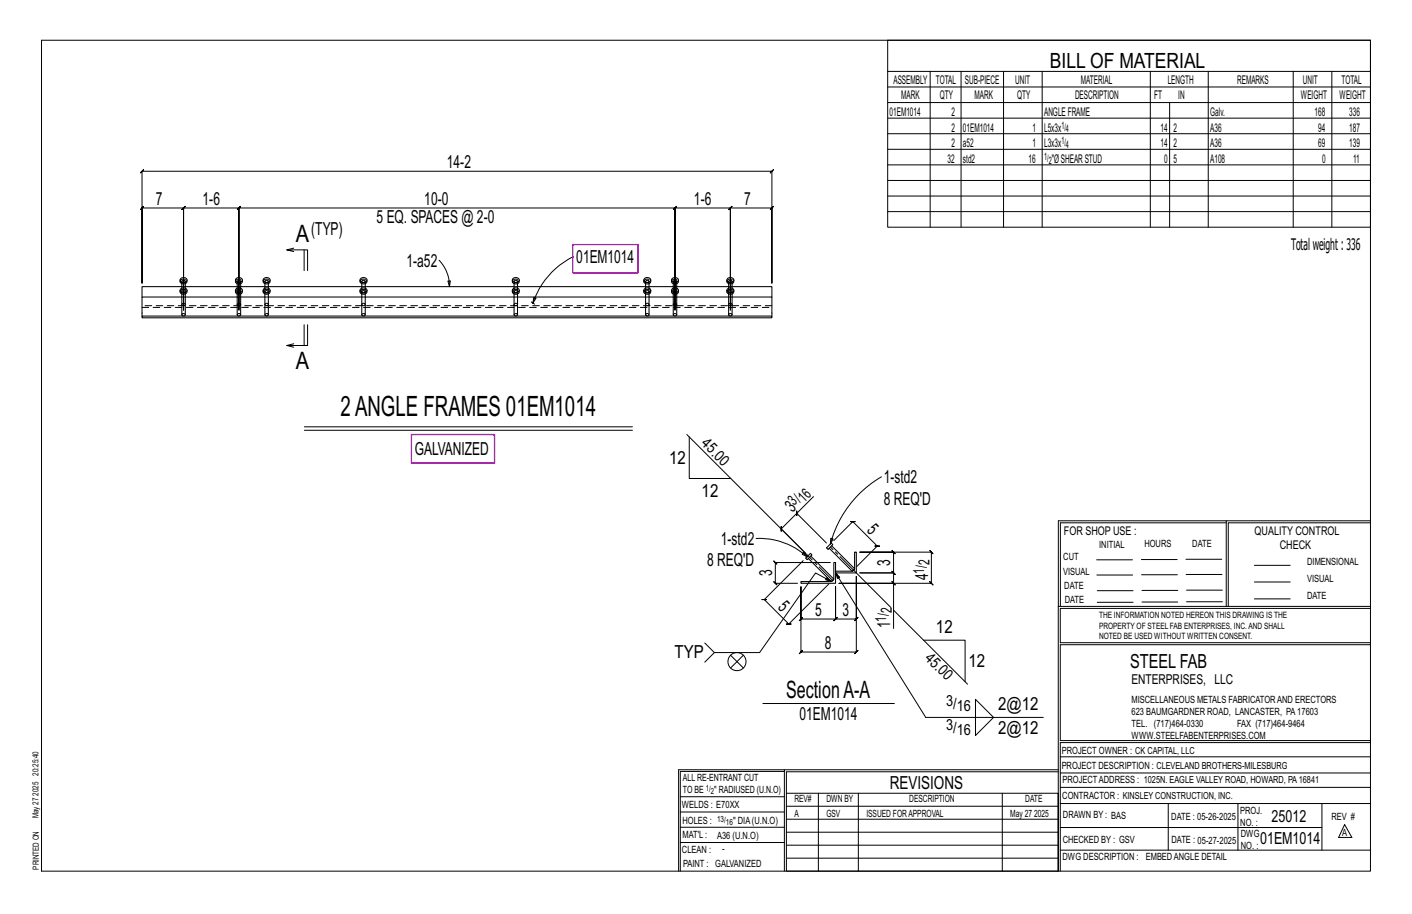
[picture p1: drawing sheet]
<svg xmlns="http://www.w3.org/2000/svg" width="432mm" height="279mm" viewBox="0 0 432 279" stroke-linecap="round" stroke-linejoin="round" font-family="sans-serif">
<g fill="none" stroke="#000" stroke-width=".31">
<path d="M12.7 12.3h406.4v254h-406.4zM271.5 12.3h147.6v57.2h-147.6zM271.5 21.8h147.6M271.5 26.6h147.6M271.5 31.4h147.6M271.5 36.1h147.6M284.5 21.8v47.7M293.9 21.8v47.7M306.9 21.8v47.7M318.7 21.8v47.7M351.8 21.8v47.7M357.7 31.4v38.1"/>
<path d="M369.5 21.8v47.7M395.5 21.8v47.7M407.3 21.8v47.7M43.4 52.4l-.5 .5 1-1-.5 .5h192.7l-.5 .5 1-1-.5 .5v34.2v-23l.5-.5-1 1 .5-.5h-12.7l.5-.5-1 1 .5-.5v31.2v-31.2l.5-.5-1 1 .5-.5h-17l.5-.5-1 1 .5-.5v31.2v-31.2l.5-.5-1 1 .5-.5h-133.3l.5-.5-1 1 .5-.5v31.2v-31.2l.5-.5-1 1 .5-.5h-17l.5-.5-1 1 .5-.5v31.2v-31.2l.5-.5-1 1 .5-.5h-12.7l.5-.5-1 1 .5-.5v23zM271.5 40.9h147.6M271.5 45.6h147.6M271.5 50.4h147.6M271.5 55.2h147.6M271.5 59.9h147.6M89.8 76.9l-2.1-.5h6.4v6.3M89.8 75.9l-2.1 .5M93 76.4v6.3"/>
<path d="M134.3 79.6a11.3 11.3 0 0 1 3.2 8M175.2 78.5a24.5 24.5 0 0 0-12.2 14.1M271.5 64.7h147.6M93 99.3v6.3M94.1 99.3v6.3h-6.4l2.1 .5M137 85.9h.7l-.2 1.7zM162.5 92.3l.5 .3M163 92.6l.4 .4M163.2 90.9l.7 .2-.9 1.5zM89.8 105.1l-2.1 .5M93.1 130.5h100.3M93.1 131.5h100.3"/>
<path d="M210 132.8l37.6 37.6M210.8 133.6v12.7h12.7M243.7 156.2v1.4zM243.7 156.9l-4.8 4.8v-.7v1.4v-.7l7.5 7.4M248.8 151.8l-5.1 5.1 9 9.1M269.5 145.8a33.7 33.7 0 0 0-15.6 20.5M375 159.8h-50.7v25.6M375 159.2h-51.3l-.1 107.1M419.1 159.2h-44.1v26.2M419.1 159.8h-43.5v25.6M231.2 164.6a21.7 21.7 0 0 1 15.7 5.6M244.9 179.4v9.8l-.5 .5 1-1-.5 .5h10.6l-.5 .5 1-1-.5 .5v-9.8v9.8l-.5 .5 1-1-.5 .5h6.4l-.5 .5 1-1-.5 .5v-13v23.1l.5-.5-1 1 .5-.5h-17l.5-.5-1 1 .5-.5z"/>
<path d="M245.6 171.4l-11.9 11.9h-.7h1.4h-.7l7.5 7.5h-.7h1.4h-.7l12.3-12.3M245.8 168.8l1.1 1.4-1.6-.8zM253.9 172h-16.8l-.5-.5 1 1-.5-.5v6.3l-.5-.5 1 1-.5-.5h6.8M254.1 164.5l.7 .2-.9 1.6zM254.2 177.7l-1.3-1.1-.4 .6 1.7 .5-4.8-2.5-17.1 24.3h-13.8l-3-2.9M255 165.3l5.8-5.9h-.7h1.4h-.7l7.5 7.5h-.7h1.4h-.7l-6.2 6.2M255.5 175.1l.6 1.7 .7-.4-1.3-1.3 27.6 44.2h35.9M261 174.2l11.4 11.5M272.8 177.8l1 1zM273.3 178.3v-3.2l.5 .5-1-1 .5 .5h-10.4h10.4l.5 .5-1-1 .5 .5v-6.3l.5 .5-1-1 .5 .5h-10.4h21.9l-.5-.5 1 1-.5-.5v9.5l-.5-.5 1 1-.5-.5h-28.2h16.7v13.8M335.4 171.1h10.9M335.4 175.8h11"/>
<path d="M349 171h11M349.1 175.7h11M362.7 171h10.9M362.7 175.6h11M383.6 172.8h11M383.6 177.9h11M218.5 199.5l-3 2.9M273.3 186.5l22.6 22.6M282.4 195.7h12.7v12.7M323.7 185.4h95.4M335.5 184.1h11M335.5 180.6h11"/>
<path d="M349.2 184h11M349.2 180.5h11M362.9 180.4h10.9M362.9 184h10.9M383.6 183.1h11M419.1 186h-94.9v10.5h94.9M419.1 197.1h-94.9v29.3h94.9v.6h-94.9v39.3M223.4 200.3l2 2 1.9-2M223.4 204.2l2-1.9 1.9 1.9M233.3 215.1h40.2M298.3 213.8l5.5 5.5-5.5 5.5zM239.9 235.8h-31.9v30.5"/>
<path d="M239.9 235.3h-32.4v31M323.6 235.3h-83.7v31M323.6 235.9h-83.1v6.6M324.2 236.3h94.9M324.2 231.4h94.9M208 252.9h31.9M208 257.5h31.9M208 243.6h31.9M208 248.2h31.9M240.5 242.5h83.1v23.8h-83.1zM240.5 258.4h83.1M240.5 254.4h83.1"/>
<path d="M240.5 250.4h83.1M240.5 246.5h83.1M250.3 242.5v23.8M262.5 242.5v23.8M306.5 242.5v23.8M324.2 253h80.1M324.2 245.6h94.9M324.2 259.9h94.9M324.2 240.7h94.9M357.3 245.6v14.3M378.6 245.6v14.3M404.3 245.6v14.3"/>
<path d="M411.2 252.1l2.2 3.9h-4zM240.5 262.3h83.1"/>
<circle cx="225.4" cy="202.3" r="2.77"/>
</g>
<path d="M175.2 74.8h19.9v8.6h-19.9zM125.8 132.9h25.5v8.6h-25.5z" fill="none" stroke="#f0f" stroke-width=".5"/>
<g fill="none" stroke="#000" stroke-width=".32">
<path d="M43.4 96.6h192.7v.5h-192.7zM55.1 88.7a1.07 1.07 0 0 0 1 1.3 1.07 1.07 0 0 0 1.1-1.3M55.1 85.6a1.07 1.07 0 0 0 1 1.2 1.07 1.07 0 0 0 1.1-1.2M55.3 88.3a1.04 1.04 0 0 1 1.2-.3 1.04 1.04 0 0 1 .6 1 1.07 1.07 0 0 1-1.2 .5 1.07 1.07 0 0 1-.8-1zM55.3 85.1a1.04 1.04 0 0 1 1.2-.3 1.04 1.04 0 0 1 .6 1 1.07 1.07 0 0 1-1.2 .5 1.07 1.07 0 0 1-.8-1zM55.6 90.8h-12.2v5.8M55.6 87.6h-12.2v3.2M55.6 89.9v6.3l.5 .4 .6-.4v-6.3M55.6 86.7v1.4M56.7 90.8h15.8M56.7 87.6h15.8M56.7 86.7v1.4"/>
<path d="M72 88.7a1.07 1.07 0 0 0 1.1 1.3 1.07 1.07 0 0 0 1-1.3M72 85.6a1.07 1.07 0 0 0 1.1 1.2 1.07 1.07 0 0 0 1-1.2M72.3 88.3a1.04 1.04 0 0 1 1.1-.3 1.04 1.04 0 0 1 .7 1 1.07 1.07 0 0 1-1.2 .5 1.07 1.07 0 0 1-.8-1zM72.3 85.1a1.04 1.04 0 0 1 1.1-.3 1.04 1.04 0 0 1 .7 1 1.07 1.07 0 0 1-1.2 .5 1.07 1.07 0 0 1-.8-1zM72.5 89.9v6.3l.6 .4 .5-.4v-6.3M72.5 86.7v1.4M73.6 90.8h7.4M73.6 87.6h7.4M73.6 86.7v1.4M80.5 88.7a1.07 1.07 0 0 0 1 1.3 1.07 1.07 0 0 0 1.1-1.3M80.5 85.6a1.07 1.07 0 0 0 1 1.2 1.07 1.07 0 0 0 1.1-1.2M80.7 88.3a1.04 1.04 0 0 1 1.2-.3 1.04 1.04 0 0 1 .6 1 1.07 1.07 0 0 1-1.2 .5 1.07 1.07 0 0 1-.8-1z"/>
<path d="M80.7 85.1a1.04 1.04 0 0 1 1.2-.3 1.04 1.04 0 0 1 .6 1 1.07 1.07 0 0 1-1.2 .5 1.07 1.07 0 0 1-.8-1zM81 89.9v6.3l.5 .4 .6-.4v-6.3M81 86.7v1.4M82.1 90.8h28.5M82.1 87.6h28.5M82.1 86.7v1.4M110.1 88.7a1.07 1.07 0 0 0 1.1 1.3 1.07 1.07 0 0 0 1-1.3M110.1 85.6a1.07 1.07 0 0 0 1.1 1.2 1.07 1.07 0 0 0 1-1.2M110.4 88.3a1.04 1.04 0 0 1 1.1-.3 1.04 1.04 0 0 1 .7 1 1.07 1.07 0 0 1-1.2 .5 1.07 1.07 0 0 1-.8-1zM110.4 85.1a1.04 1.04 0 0 1 1.1-.3 1.04 1.04 0 0 1 .7 1 1.07 1.07 0 0 1-1.2 .5 1.07 1.07 0 0 1-.8-1zM110.6 89.9v6.3l.6 .4 .5-.4v-6.3M110.6 86.7v1.4"/>
<path d="M111.7 90.8h45.5M111.7 87.6h45.5M111.7 86.7v1.4M156.7 88.7a1.07 1.07 0 0 0 1 1.3 1.07 1.07 0 0 0 1.1-1.3M156.7 85.6a1.07 1.07 0 0 0 1 1.2 1.07 1.07 0 0 0 1.1-1.2M156.9 88.3a1.04 1.04 0 0 1 1.2-.3 1.04 1.04 0 0 1 .6 1 1.07 1.07 0 0 1-1.2 .5 1.07 1.07 0 0 1-.8-1zM156.9 85.1a1.04 1.04 0 0 1 1.2-.3 1.04 1.04 0 0 1 .6 1 1.07 1.07 0 0 1-1.2 .5 1.07 1.07 0 0 1-.8-1zM157.2 89.9v6.3l.5 .4 .6-.4v-6.3M157.2 86.7v1.4M158.3 90.8h39.1M158.3 87.6h39.1M158.3 86.7v1.4"/>
<path d="M196.9 88.7a1.07 1.07 0 0 0 1.1 1.3 1.07 1.07 0 0 0 1-1.3M196.9 85.6a1.07 1.07 0 0 0 1.1 1.2 1.07 1.07 0 0 0 1-1.2M197.1 88.3a1.04 1.04 0 0 1 1.2-.3 1.04 1.04 0 0 1 .6 1 1.07 1.07 0 0 1-1.1 .5 1.07 1.07 0 0 1-.8-1zM197.1 85.1a1.04 1.04 0 0 1 1.2-.3 1.04 1.04 0 0 1 .6 1 1.07 1.07 0 0 1-1.1 .5 1.07 1.07 0 0 1-.8-1zM197.4 89.9v6.3l.6 .4 .5-.4v-6.3M197.4 86.7v1.4M198.5 90.8h7.4M198.5 87.6h7.4M198.5 86.7v1.4M205.4 88.7a1.07 1.07 0 0 0 1 1.3 1.07 1.07 0 0 0 1.1-1.3M205.4 85.6a1.07 1.07 0 0 0 1 1.2 1.07 1.07 0 0 0 1.1-1.2M205.6 88.3a1.04 1.04 0 0 1 1.2-.3 1.04 1.04 0 0 1 .6 1 1.07 1.07 0 0 1-1.2 .5 1.07 1.07 0 0 1-.8-1z"/>
<path d="M205.6 85.1a1.04 1.04 0 0 1 1.2-.3 1.04 1.04 0 0 1 .6 1 1.07 1.07 0 0 1-1.2 .5 1.07 1.07 0 0 1-.8-1zM205.9 89.9v6.3l.5 .4 .5-.4v-6.3M205.9 86.7v1.4M206.9 90.8h15.9M206.9 87.6h15.9M206.9 86.7v1.4M222.3 88.7a1.07 1.07 0 0 0 1.1 1.3 1.07 1.07 0 0 0 1-1.3M222.3 85.6a1.07 1.07 0 0 0 1.1 1.2 1.07 1.07 0 0 0 1-1.2M222.5 88.3a1.04 1.04 0 0 1 1.2-.3 1.04 1.04 0 0 1 .6 1 1.07 1.07 0 0 1-1.1 .5 1.07 1.07 0 0 1-.8-1zM222.5 85.1a1.04 1.04 0 0 1 1.2-.3 1.04 1.04 0 0 1 .6 1 1.07 1.07 0 0 1-1.1 .5 1.07 1.07 0 0 1-.8-1zM222.8 89.9v6.3l.6 .4 .5-.4v-6.3M222.8 86.7v1.4"/>
<path d="M223.9 90.8h12.2v5.8M223.9 87.6h12.2v3.2M223.9 86.7v1.4M244.9 177.8h9.2a.93 .93 0 0 0 .9-.9v-4.9h.5v6.3h-10.6zM247.8 169.2l.5 .4-1.5 1.5-.4-.5zM248 170l7 7-.8 .7-7-7M252.7 167.5l1.5-1.5 .5 .5-1.5 1.5zM253.6 167.6l7 7M254.3 166.8l7 7.1-.7 .7M255.5 174.6h5a.79 .79 0 0 0 .8-.8v-5h.6v6.3h-6.4z"/>
</g>
<g fill="none" stroke="#000" stroke-width=".31" stroke-dasharray="2 1.4">
<path d="M43.4 94h192.7M55.1 89.2a1.12 1.12 0 0 1 1-.7 1.12 1.12 0 0 1 1.1 .7M55.1 86.1a1.12 1.12 0 0 1 1-.8 1.12 1.12 0 0 1 1.1 .8M55.6 88.1v1.8M55.6 93.1l.5 .3 .6-.3M55.6 86.1v.6M55.9 95.9l-.3 .3M55.9 92.7l-.3 .4M56.4 89.5h-.5M56.4 89.5l.2-.5M56.4 86.4h-.5M56.4 86.4l.2-.5"/>
<path d="M56.6 89l-.5-.2-.4 .2 .2 .5M56.6 85.9l-.5-.2-.4 .2 .2 .5M56.7 90.8h-1.1M56.7 87.6h-1.1M56.7 89.9v-1.8M56.7 96.2l-.3-.3h-.5M56.7 86.7v-.6M56.7 93.1l-.3-.4h-.5M72 89.2a1.12 1.12 0 0 1 1.1-.7 1.12 1.12 0 0 1 1 .7M72 86.1a1.12 1.12 0 0 1 1.1-.8 1.12 1.12 0 0 1 1 .8M72.5 89.2v.7M72.5 93.1l.6 .3 .5-.3"/>
<path d="M72.5 86.1v.6M72.5 88.1v1.1M73.3 89.5h-.5M73.3 89.5l.2-.5M73.3 95.9h-.5l-.3 .3M73.3 86.4h-.5M73.3 86.4l.2-.5M73.3 92.7h-.5l-.3 .4M73.5 89l-.4-.2-.5 .2 .2 .5M73.5 85.9l-.4-.2-.5 .2 .2 .5M73.6 90.8h-1.1M73.6 87.6h-1.1"/>
<path d="M73.6 89.9v-.7M73.6 96.2l-.3-.3M73.6 89.2v-1.1M73.6 86.7v-.6M73.6 93.1l-.3-.4M80.5 89.2a1.12 1.12 0 0 1 1-.7 1.12 1.12 0 0 1 1.1 .7M80.5 86.1a1.12 1.12 0 0 1 1-.8 1.12 1.12 0 0 1 1.1 .8M81 89.2v.7M81 93.1l.5 .3 .6-.3M81 86.1v.6M81 88.1v1.1M81.8 89.5h-.5"/>
<path d="M81.8 89.5l.2-.5M81.8 95.9h-.5l-.3 .3M81.8 86.4h-.5M81.8 86.4l.2-.5M81.8 92.7h-.5l-.3 .4M82 89l-.5-.2-.4 .2 .2 .5M82 85.9l-.5-.2-.4 .2 .2 .5M82.1 90.8h-1.1M82.1 87.6h-1.1M82.1 89.9v-.7M82.1 96.2l-.3-.3M82.1 89.2v-1.1"/>
<path d="M82.1 86.7v-.6M82.1 93.1l-.3-.4M110.1 89.2a1.12 1.12 0 0 1 1.1-.7 1.12 1.12 0 0 1 1 .7M110.1 86.1a1.12 1.12 0 0 1 1.1-.8 1.12 1.12 0 0 1 1 .8M110.6 89.2v.7M110.6 93.1l.6 .3 .5-.3M110.6 86.1v.6M110.6 88.1v1.1M111.4 89.5h-.5M111.4 89.5l.2-.5M111.4 95.9h-.5l-.3 .3M111.4 86.4h-.5"/>
<path d="M111.4 86.4l.2-.5M111.4 92.7h-.5l-.3 .4M111.6 89l-.4-.2-.5 .2 .2 .5M111.6 85.9l-.4-.2-.5 .2 .2 .5M111.7 90.8h-1.1M111.7 87.6h-1.1M111.7 89.9v-.7M111.7 96.2l-.3-.3M111.7 89.2v-1.1M111.7 86.7v-.6M111.7 93.1l-.3-.4M156.7 89.2a1.12 1.12 0 0 1 1-.7 1.12 1.12 0 0 1 1.1 .7"/>
<path d="M156.7 86.1a1.12 1.12 0 0 1 1-.8 1.12 1.12 0 0 1 1.1 .8M157.2 89.2v.7M157.2 93.1l.5 .3 .6-.3M157.2 86.1v.6M157.2 88.1v1.1M158 89.5h-.5M158 89.5l.2-.5M158 95.9h-.5l-.3 .3M158 86.4h-.5M158 86.4l.2-.5M158 92.7h-.5l-.3 .4M158.2 89l-.5-.2-.4 .2 .2 .5"/>
<path d="M158.2 85.9l-.5-.2-.4 .2 .2 .5M158.3 90.8h-1.1M158.3 87.6h-1.1M158.3 89.9v-.7M158.3 96.2l-.3-.3M158.3 89.2v-1.1M158.3 86.7v-.6M158.3 93.1l-.3-.4M196.9 89.2a1.12 1.12 0 0 1 1.1-.7 1.12 1.12 0 0 1 1 .7M196.9 86.1a1.12 1.12 0 0 1 1.1-.8 1.12 1.12 0 0 1 1 .8M197.4 89.2v.7M197.4 93.1l.6 .3 .5-.3"/>
<path d="M197.4 86.1v.6M197.4 88.1v1.1M197.7 95.9l-.3 .3M197.7 92.7l-.3 .4M198.4 89l-.7-.1-.2 .5M198.4 89.4v-.4M198.4 89.4l-.4 .2-.5-.2M198.4 85.9l-.7-.2-.2 .5M198.4 86.2v-.3M198.4 86.2l-.4 .2-.5-.2M198.5 90.8h-1.1M198.5 87.6h-1.1"/>
<path d="M198.5 89.9v-.7M198.5 96.2l-.3-.3h-.5M198.5 89.2v-1.1M198.5 86.7v-.6M198.5 93.1l-.3-.4h-.5M205.4 89.2a1.12 1.12 0 0 1 1-.7 1.12 1.12 0 0 1 1.1 .7M205.4 86.1a1.12 1.12 0 0 1 1-.8 1.12 1.12 0 0 1 1.1 .8M205.9 89.2v.7M205.9 93.1l.5 .3 .5-.3M205.9 86.1v.6M205.9 88.1v1.1M206.2 95.9l-.3 .3"/>
<path d="M206.2 92.7l-.3 .4M206.9 89l-.7-.1-.2 .5M206.9 89.4v-.4M206.9 89.4l-.5 .2-.4-.2M206.9 85.9l-.7-.2-.2 .5M206.9 86.2v-.3M206.9 86.2l-.5 .2-.4-.2M206.9 90.8h-1M206.9 87.6h-1M206.9 89.9v-.7M206.9 96.2l-.2-.3h-.5M206.9 89.2v-1.1"/>
<path d="M206.9 86.7v-.6M206.9 93.1l-.2-.4h-.5M222.3 89.2a1.12 1.12 0 0 1 1.1-.7 1.12 1.12 0 0 1 1 .7M222.3 86.1a1.12 1.12 0 0 1 1.1-.8 1.12 1.12 0 0 1 1 .8M222.8 88.1v1.8M222.8 93.1l.6 .3 .5-.3M222.8 86.1v.6M223.1 95.9l-.3 .3M223.1 92.7l-.3 .4M223.8 89l-.7-.1-.2 .5M223.8 89.4v-.4M223.8 89.4l-.4 .2-.5-.2"/>
<path d="M223.8 85.9l-.7-.2-.2 .5M223.8 86.2v-.3M223.8 86.2l-.4 .2-.5-.2M223.9 90.8h-1.1M223.9 87.6h-1.1M223.9 89.9v-1.8M223.9 96.2l-.3-.3h-.5M223.9 86.7v-.6M223.9 93.1l-.3-.4h-.5M236.1 93.4h-192.7M254.2 177.7h.1M255 177h.1"/>
<path d="M260.6 174.6h.1M261.3 173.9v-.1"/>
</g>
<path d="M254.6 177.4l-7-7M261 174.2l-7-7" fill="none" stroke="#000" stroke-width=".31" stroke-dasharray="5.8 1 1 1"/>
<text font-size="8.6" x="104.1" y="127.3">2ANGLE FRAMES 01EM1014</text>
<g font-size="7.3">
<text x="90.5" y="73.9">A</text>
<text x="90.5" y="112.8">A</text>
<text x="240.4" y="213.3">SectionA-A</text>
</g>
<text font-size="6.4" x="321.1" y="20.7">BILL OF MATERIAL</text>
<text font-size="5.9" x="345.6" y="204.1">STEEL FAB</text>
<g font-size="5.5">
<text x="136.6" y="51.4">14-2</text>
<text x="47.7" y="62.6">7</text>
<text x="61.9" y="62.6">1-6</text>
<text x="129.7" y="62.6">10-0</text>
<text x="212.2" y="62.6">1-6</text>
<text x="227.6" y="62.6">7</text>
<text x="95.2" y="72">(TYP)</text>
<text x="115.2" y="68.1">5 EQ. SPACES @ 2-0</text>
<text x="124.3" y="81.5">1-a52</text>
<text x="176.2" y="80.4">01EM1014</text>
<text x="126.8" y="139">GALVANIZED</text>
<text x="204.6" y="141.7">12</text>
<text x="270.3" y="147.7">1-std2</text>
<text x="214.6" y="151.9">12</text>
<text x="270.3" y="154.2">8 REQ'D</text>
<text x="242.3" y="156.9" transform="rotate(-45 242.3 156.9)">3</text>
<text x="220.5" y="166.5">1-std2</text>
<text x="264.9" y="162.2" transform="rotate(45 264.9 162.2)">5</text>
<text x="216.3" y="173">8 REQ'D</text>
<text x="272.3" y="173" transform="rotate(-90 272.3 173)">3</text>
<text x="236.1" y="176.2" transform="rotate(-90 236.1 176.2)">3</text>
<text x="283.8" y="177.4" transform="rotate(-90 283.8 177.4)">4</text>
<text x="237.6" y="185.8" transform="rotate(45 237.6 185.8)">5</text>
<text x="249.3" y="188.2">5</text>
<text x="257.7" y="188.2">3</text>
<text x="272.3" y="192.1" transform="rotate(-90 272.3 192.1)">1</text>
<text x="286.2" y="193.6">12</text>
<text x="206.3" y="201.3">TYP</text>
<text x="252.3" y="198.3">8</text>
<text x="296.2" y="203.8">12</text>
<text x="244.5" y="220">01EM1014</text>
<text x="305.2" y="217.1">2@12</text>
<text x="305.2" y="224.4">2@12</text>
<text x="272.2" y="241.1">REVISIONS</text>
</g>
<g font-size="5.1">
<text x="388.9" y="251.3">25012</text>
<text x="385.3" y="258.1">01EM1014</text>
</g>
<text font-size="4.9" x="394.8" y="76.4">Totalweight : 336</text>
<g font-size="4.7">
<text x="214.3" y="135.9" transform="rotate(45 214.3 135.9)">45.0</text>
<text x="242.9" y="154.5" transform="rotate(-45 242.9 154.5)">3/</text>
<text x="245.9" y="153.9" transform="rotate(-45 245.9 153.9)">16</text>
<text x="284.2" y="172.8" transform="rotate(-90 284.2 172.8)">2</text>
<text x="282.6" y="175.4" transform="rotate(-90 282.6 175.4)">1/</text>
<text x="271" y="190.1" transform="rotate(-90 271 190.1)">1/</text>
<text x="272.7" y="187.4" transform="rotate(-90 272.7 187.4)">2</text>
<text x="282.6" y="201.3" transform="rotate(45 282.6 201.3)">45.0</text>
<text x="289.3" y="215.8">3/</text>
<text x="292.6" y="217.5">16</text>
<text x="289.3" y="223.2">3/</text>
<text x="292.6" y="224.8">16</text>
</g>
<text font-size="4.2" x="346" y="209.1">ENTERPRISES, LLC</text>
<g font-size="3.7">
<text x="273.2" y="25.6">ASSEMBLY</text>
<text x="286.2" y="25.6">TOTAL</text>
<text x="295.1" y="25.6">SUB-PIECE</text>
<text x="310.4" y="25.6">UNIT</text>
<text x="330.5" y="25.6">MATERIAL</text>
<text x="357.1" y="25.6">LENGTH</text>
<text x="378.3" y="25.6">REMARKS</text>
<text x="398.4" y="25.6">UNIT</text>
<text x="410.2" y="25.6">TOTAL</text>
<text x="272.1" y="35.5">01EM1014</text>
<text x="275.6" y="30.4">MARK</text>
<text x="287.4" y="30.4">QTY</text>
<text x="290.9" y="35.5">2</text>
<text x="298" y="30.4">MARK</text>
<text x="311" y="30.4">QTY</text>
<text x="319.3" y="35.5">ANGLEFRAME</text>
<text x="328.7" y="30.4">DESCRIPTION</text>
<text x="353" y="30.4">FT</text>
<text x="360.3" y="30.4">IN</text>
<text x="370.1" y="35.5">Galv.</text>
<text x="397.8" y="30.4">WEIGHT</text>
<text x="402" y="35.5">168</text>
<text x="409.6" y="30.4">WEIGHT</text>
<text x="412.6" y="35.5">336</text>
<text x="290.9" y="40.2">2</text>
<text x="294.5" y="40.2">01EM1014</text>
<text x="315.8" y="40.2">1</text>
<text x="319.3" y="40.2">L5x3x</text>
<text x="354.9" y="40.2">14</text>
<text x="358.9" y="40.2">2</text>
<text x="370.1" y="40.2">A36</text>
<text x="403.2" y="40.2">94</text>
<text x="412.6" y="40.2">187</text>
<text x="290.9" y="45">2</text>
<text x="294.5" y="45">a52</text>
<text x="315.8" y="45">1</text>
<text x="319.3" y="45">L3x3x</text>
<text x="354.9" y="45">14</text>
<text x="358.9" y="45">2</text>
<text x="370.1" y="45">A36</text>
<text x="403.2" y="45">69</text>
<text x="412.6" y="45">139</text>
<text x="289.8" y="49.7">32</text>
<text x="294.5" y="49.7">std2</text>
<text x="314.6" y="49.7">16</text>
<text x="321.6" y="49.7">&quot;ØSHEARSTUD</text>
<text x="356" y="49.7">0</text>
<text x="358.9" y="49.7">5</text>
<text x="370.1" y="49.7">A108</text>
<text x="404.3" y="49.7">0</text>
<text x="413.8" y="49.7">11</text>
<text x="325.3" y="163.4">FOR SHOP USE :</text>
<text x="383.7" y="163.4">QUALITY CONTROL</text>
<text x="391.4" y="167.8">CHECK</text>
</g>
<g font-size="3.1">
<text x="324.6" y="39.4">1/</text>
<text x="326" y="40.5">4</text>
<text x="324.6" y="44.1">1/</text>
<text x="326" y="45.3">4</text>
<text x="319.3" y="48.9">1/</text>
<text x="320.7" y="50">2</text>
<text x="336.2" y="167.4">INITIAL</text>
<text x="350" y="167.1">HOURS</text>
<text x="364.6" y="167.2">DATE</text>
<text x="325.2" y="171.3">CUT</text>
<text x="399.8" y="172.8">DIMENSIONAL</text>
<text x="325.1" y="175.8">VISUAL</text>
<text x="399.8" y="177.9">VISUAL</text>
<text x="325.5" y="180">DATE</text>
<text x="325.7" y="184.4">DATE</text>
<text x="399.8" y="183.1">DATE</text>
<text x="346" y="215">MISCELLANEOUS METALS FABRICATORAND ERECTORS</text>
<text x="346" y="218.6">623 BAUMGARDNER ROAD, LANCASTER, PA17603</text>
<text x="346" y="225.8">WWW.STEELFABENTERPRISES.COM</text>
<text x="346" y="222.2">TEL. (717)464-0330</text>
<text x="378.3" y="222.2">FAX (717)464-9464</text>
<text x="324.7" y="230.5">PROJECT OWNER : CK CAPITAL, LLC</text>
<text x="208.8" y="238.8">ALL RE-ENTRANT CUT</text>
<text x="324.7" y="235.1">PROJECT DESCRIPTION : CLEVELAND BROTHERS-MILESBURG</text>
<text x="324.9" y="239.5">PROJECTADDRESS : 1025N. EAGLE VALLEY ROAD, HOWARD, PA16841</text>
<text x="208.8" y="242.5">TO BE</text>
<text x="218.4" y="242.5">&quot; RADIUSED (U.N.O)</text>
<text x="242.9" y="245.3">REV#</text>
<text x="252.7" y="245.3">DWN BY</text>
<text x="278.1" y="245.3">DESCRIPTION</text>
<text x="313.5" y="245.3">DATE</text>
<text x="324.9" y="244.2">CONTRACTOR : KINSLEY CONSTRUCTION, INC.</text>
<text x="208.5" y="247">WELDS : E70XX</text>
<text x="208.7" y="251.7">HOLES :</text>
<text x="224.2" y="251.8">&quot; DIA(U.N.O)</text>
<text x="242.9" y="249.9">A</text>
<text x="252.7" y="249.9">GSV</text>
<text x="264.9" y="249.9">ISSUED FORAPPROVAL</text>
<text x="309" y="249.9">May 27</text>
<text x="316.2" y="249.9">2025</text>
<text x="325.1" y="250">DRAWN BY : BAS</text>
<text x="358.2" y="250.5">DATE : 05-26-2025</text>
<text x="379.3" y="248.9">PROJ.</text>
<text x="407.2" y="250.5">REV #</text>
<text x="208.7" y="256.3">MAT'L :</text>
<text x="219.3" y="256.4">A36 (U.N.O)</text>
<text x="325" y="257.6">CHECKED BY : GSV</text>
<text x="358.3" y="257.7">DATE : 05-27-2025</text>
<text x="379.3" y="252.5">NO. :</text>
<text x="379.5" y="255.9">DWG</text>
<text x="410.5" y="255.5">A</text>
<text x="208.6" y="260.7">CLEAN :</text>
<text x="220.8" y="260.5">-</text>
<text x="324.9" y="262.9">DWG DESCRIPTION :</text>
<text x="350.4" y="263">EMBEDANGLE DETAIL</text>
<text x="379.5" y="259.5">NO. :</text>
<text x="208.9" y="265">PAINT : GALVANIZED</text>
</g>
<g font-size="2.7">
<text x="336.1" y="189">THE INFORMATION NOTED HEREON THIS DRAWING IS THE</text>
<text x="336.1" y="195.4">NOTED BE USED WITHOUT WRITTEN CONSENT.</text>
<text x="336.1" y="192.2">PROPERTY OF STEEL FAB ENTERPRISES, INC.AND SHALL</text>
</g>
<g font-size="2.6">
<text x="215.9" y="241.8">1/</text>
<text x="217.4" y="242.7">2</text>
<text x="219.3" y="251.1">13/</text>
<text x="222" y="252.1">16</text>
</g>
<g font-size="2.5">
<text x="11.7" y="237.1" transform="rotate(-90 11.7 237.1)">20:25:40</text>
<text x="11.8" y="243.3" transform="rotate(-90 11.8 243.3)">2025</text>
<text x="11.8" y="250.1" transform="rotate(-90 11.8 250.1)">May 27</text>
<text x="11.9" y="265.8" transform="rotate(-90 11.9 265.8)">PRINTED ON</text>
</g>
</svg>
